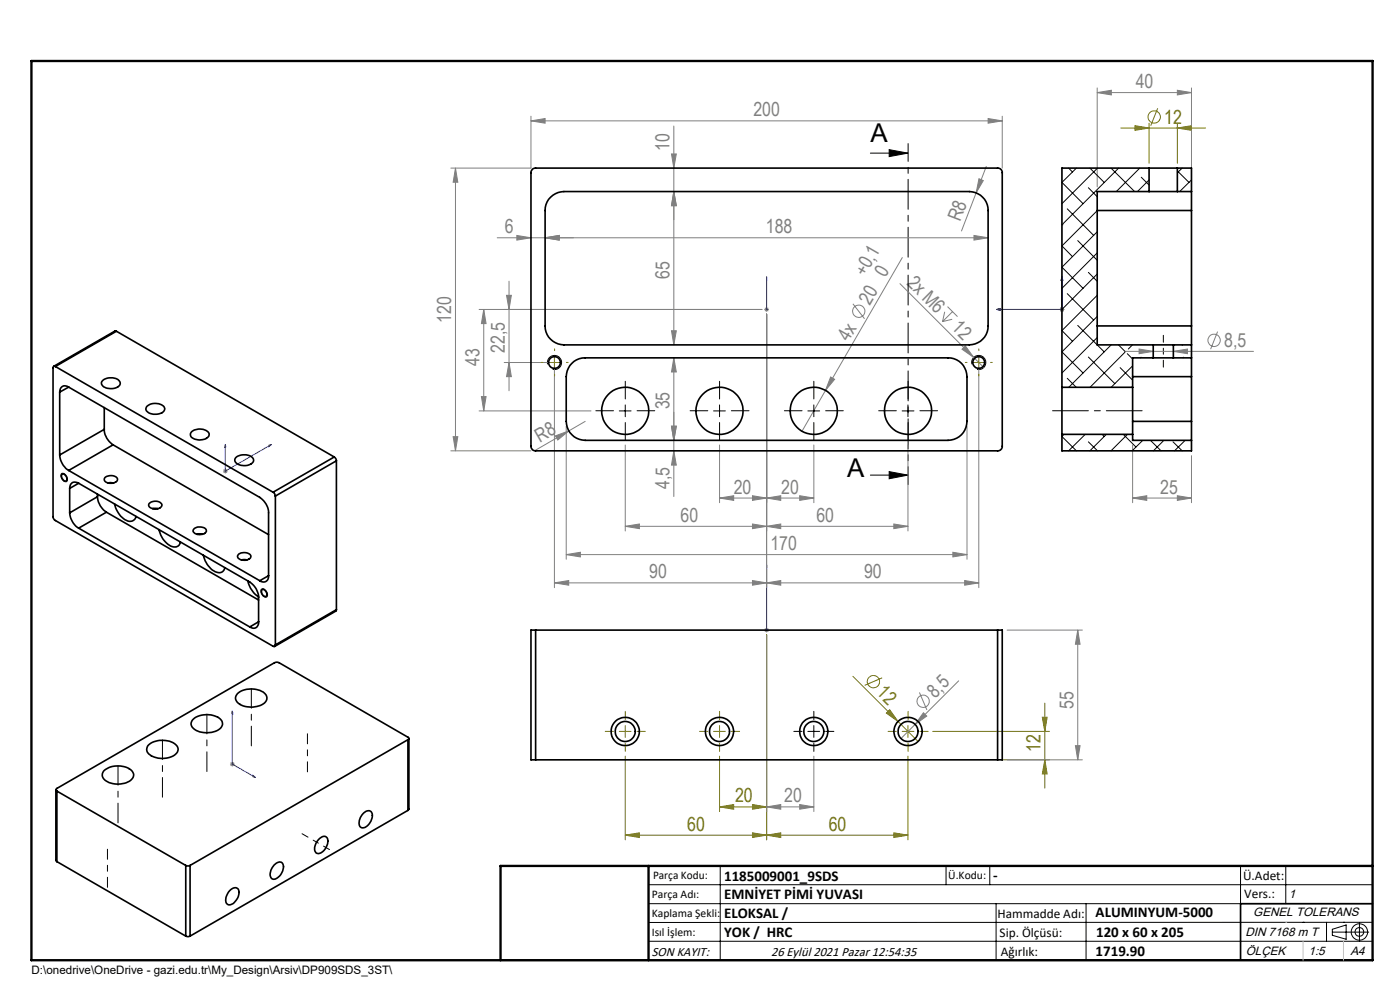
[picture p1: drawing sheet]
<svg xmlns="http://www.w3.org/2000/svg" width="297mm" height="210mm" viewBox="0 0 297 210" stroke-linecap="round" stroke-linejoin="round" font-family="sans-serif">
<g fill="none" stroke="#808080" stroke-width=".21">
<path d="M232.8 19.6l3-.5v1zM232.8 18.7v20.9M232.8 19.6h20M249.8 19.1l3 .5-3 .5zM252.8 18.7v20.9M96.6 35.7l.5 3h-1zM96.6 35.7v59.9M112.6 25.6l3-.5v1zM112.6 24.7v11h-17M112.6 25.6h100M142.5 32.7h1l-.6 3zM142.9 26.7v46.5"/>
<path d="M207.7 37.9l.9 .4-1.5 2.6zM209.2 35.3l-2.1 5.6M209.6 25.1l3 .5-3 .5zM212.6 24.7v11M105.5 50.4h104.1M108 59.6v23.3M109.6 49.9l3 .5-3 .5zM115.6 50.4l3-.5v1zM142.9 40.6l.6 3h-1zM191.4 54.6l-16.3 28.2M206.6 49.9l3 .5-3 .5zM207.1 40.9l-3.1 8.1"/>
<path d="M101.6 65.6h60M102.6 65.6l.5 3h-1zM102.6 65.6v21.6M107 76.9h9.6M107.5 62.6h1l-.5 3zM108 76.9l.5 3h-1zM117.6 77.9v46.8M142.5 70.2h1l-.6 3zM142.9 75.9l.6 3h-1zM142.9 75.9v29.4M162.1 65.6h1M162.3 65.3l.7 .7"/>
<path d="M162.6 66.6v58.1M162.6 65.1v1M163 65.3l-.7 .7M176.2 80l.9 .5-2 2.3zM180.9 64.4l2.5 3.2M190.9 60.2l17.8 17.8M200.4 66.1l-.4 2.1M201 65l2.1 2.2M202 67.7l-2 .5M202.1 66.1l-2.1 2.1M204.8 73.4l1.8 2.4-2.5-1.7zM207.6 77.9v46.8"/>
<path d="M224.8 65.6h1M224.9 65.3l.7 .7M225.3 65.1v1M225.6 65.3l-.7 .7M238.7 74.5h27.2M241.7 74l3 .5-3 .5zM248.9 74.5l3-.5v1zM258.3 70.3l-1.5 3.8M47.3 99.9h1M47.4 99.6l.8 .7M47.8 99.4v1M48.2 99.6l-.8 .7"/>
<path d="M95.6 95.6h17M96.1 92.6h1l-.5 3zM101.6 87.2h23.8M102.1 84.1h1l-.5 3.1zM117.8 92.5l2.9-1.1-2.4 1.9zM120.1 90.4v28.2M124.1 89.4l-10.5 6.1M132.6 94.4v18.2M142.5 90.4h1l-.6 3zM142.9 95.6l.6 3.1h-1zM152.6 94.4v12.2M172.6 94.4v12.2"/>
<path d="M175.1 82.8l-5 8.7M192.6 94.4v18.2M205.1 90.4v28.2M240.3 94.4v12.2M252.8 96.7v9.9M120.1 117.6l3-.5v1zM120.1 117.6h85M132.6 111.6l3-.4v.9zM132.6 111.6h60M152.6 105.6l3-.4v.9zM152.6 105.6h20M159.6 105.2l3 .4-3 .5z"/>
<path d="M159.6 111.2l3 .4-3 .5zM162.6 105.6l3-.4v.9zM162.6 111.6l3-.4v.9zM169.7 105.2l2.9 .4-2.9 .5zM189.6 111.2l3 .4-3 .5zM202.1 117.1l3 .5-3 .5zM240.3 105.6l3-.4v.9zM240.3 105.6h12.5M249.8 105.2l3 .4-3 .5zM117.6 123.6l3-.5v1zM117.6 123.6h90M159.6 123.1l3 .5-3 .5z"/>
<path d="M162.1 133.7h1M162.3 133.3l.7 .7M162.6 123.6l3-.5v1zM162.6 134.6v37.5M162.6 133.2v1M163 133.3l-.7 .7M204.6 123.1l3 .5-3 .5zM213.6 133.7h16M228.6 133.7l.5 3h-1zM228.6 133.7v27.5M195.1 146.9l1.5 3.7M195.9 151.2l.7 .7-2.5 1.8z"/>
<path d="M203.4 144.4l-12.3 12.3M228.1 158.2h1l-.5 3zM48.8 162.1h1M48.9 161.7l.7 .7M49.3 161.6v1M49.6 161.7l-.7 .7M162.6 171.2l3-.5v1zM162.6 171.2h10M169.7 170.7l2.9 .5-2.9 .5zM172.6 160.4v11.7M213.6 161.2h16"/>
<circle cx="182.2" cy="66" r="1.31"/>
<circle cx="257.6" cy="72.2" r="1.31"/>
<circle cx="195.8" cy="148.8" r="1.3"/>
</g>
<g fill="none" stroke="#808000" stroke-width=".21">
<path d="M237.8 27.2h18M240.8 26.7l3 .5-3 .4zM243.8 26.1v8.5M245.6 23l-1.5 3.7M249.8 27.2l3-.5v.9zM249.8 26.1v8.5M116.4 76.9h2.5M117.6 75.7v2.4M206.4 76.9h2.5M207.6 75.7v2.4M162.6 134.6v43.5M131.4 155.1h2.5"/>
<path d="M132.6 153.9v2.5M151.4 155.1h2.5M152.6 153.9v2.5M180.9 143.5l13.9 13.8M187.1 143.8l-3.7 1.6M188 151.3l.7-.7 1.8 2.4zM191.4 155.1h2.5M192.6 153.9v2.5M197.9 155.1h24.7M221.1 152.1h1l-.4 3zM221.7 149.1v18.1M132.6 177.2l3-.5v1z"/>
<path d="M132.6 160.4v17.7M132.6 177.2h60M152.6 171.2l3-.5v1zM152.6 160.4v11.7M152.6 171.2h10M159.6 170.7l3 .5-3 .5zM159.6 176.7l3 .5-3 .5zM162.6 177.2l3-.5v1zM189.6 176.7l3 .5-3 .5zM192.6 160.4v17.7M212.6 161.2h10M221.7 161.2l.4 3h-1z"/>
<circle cx="244.9" cy="24.8" r="1.31"/>
<circle cx="185.3" cy="144.6" r="1.31"/>
</g>
<g fill="none" stroke="#000" stroke-width=".21">
<path d="M184.6 32.5h8M188.6 31.7l4 .8-4 .7zM116.2 77.3a1.51 1.51 0 0 1 1.3-1.9 1.51 1.51 0 0 1 1.6 1.6 1.51 1.51 0 0 1-1.9 1.3M206.2 77.3a1.5 1.5 0 0 1 1.3-1.9 1.5 1.5 0 0 1 1.6 1.6 1.5 1.5 0 0 1-1.8 1.3M131.4 87.2h2.5M132.6 85.9v2.5M151.4 87.2h2.5M152.6 85.9v2.5M171.4 87.2h2.5M172.6 85.9v2.5M191.4 87.2h2.5M192.6 85.9v2.5"/>
<path d="M13 100.5a1.08 1.08 0 0 1 1.1 .4 1.08 1.08 0 0 1 0 1.2 1.15 1.15 0 0 1-1.1-1.6zM184.6 100.8h8M188.6 100l4 .8-4 .8zM55.5 125a1 1 0 0 1 1.3 1.1 .55 .55 0 0 1-.5 .6 .55 .55 0 0 1-.6-.4l-.3-.7zM171.4 155.1h2.5M172.6 153.9v2.5M137.6 187.7h153.6M137.6 191.7h153.6M137.6 199.7h153.6M152.8 183.7v20M200.7 183.7v4M210 183.7v4"/>
<path d="M211.3 191.7v12M230.4 191.7v12M263.2 183.7v20M272.8 183.7v8M276.4 195.6h.1M281.4 195.6v4.1M282.6 197.7h7.8M282.6 197.1l3-.9v3l-3-.8zM285 195.6h.1M288.4 195.8v3.8M291.2 195.6l-153.6 .1"/>
<circle cx="288.4" cy="197.7" r="1.74"/>
<circle cx="288.4" cy="197.7" r=".93"/>
</g>
<g fill="none" stroke="#00f" stroke-width=".21">
<path d="M162.6 58.7v.7v-.7M162.6 58.7v6.9M225.3 58.7l.2 .7h-.4zM225.3 58.7v6.9h-13.8M162.6 65.5v.3zM162.6 65.6h.1M211.5 65.6l.7-.1v.3zM47.8 94.3v5.6l9.8-5.6M47.8 94.3l.1 .5-.2 .1zM57.1 94.4l.5-.1-.5 .4zM162.6 119.8v.7v-.7M162.6 119.8v13.9"/>
<path d="M162.6 133.5v.3zM162.6 133.7h.1M49.3 150.8v11.3l4.9 2.8M49.3 150.8l.1 .6-.2-.1zM53.7 164.5l.5 .4-.5-.1z"/>
</g>
<g fill="none" stroke="#000" stroke-width=".21" stroke-dasharray="15.2 1.3 1.3 1.3">
<path d="M130.2 87.1h-3.8M132.7 89.6v3.8M132.7 84.6v-3.7M135.2 87.1h3.7M150.2 87.1h-3.8M152.7 89.6v3.8M152.7 84.6v-3.7M155.2 87.1h3.7M170.2 87.1h-3.8M172.7 89.6v3.8M172.7 84.6v-3.7M175.2 87.1h3.7"/>
<path d="M190.2 87.1h-3.8M192.7 89.6v3.8M192.7 84.6v-3.7M195.2 87.1h3.7M170.2 155.1h-1.8M172.7 152.6v-1.7M172.7 157.6v1.8M175.2 155.1h1.7"/>
</g>
<path d="M53.3 158.2v-12.1M25 174.5v-12.1M34.5 169.1v-12.2M43.9 163.7v-12.2" fill="none" stroke="#000" stroke-width=".21" stroke-dasharray="15.2 1.3 1.3 1.3" stroke-dashoffset="11.1"/>
<path d="M65.2 163.7v-8.1M22.8 188.2v-8.1" fill="none" stroke="#000" stroke-width=".21" stroke-dasharray="15.2 1.3 1.3 1.3" stroke-dashoffset="13.1"/>
<path d="M246.8 77.9v-6.8M64.1 176.9l5.8 3.3" fill="none" stroke="#000" stroke-width=".21" stroke-dasharray="15.2 1.3 1.3 1.3" stroke-dashoffset="13.8"/>
<path d="M242.3 87.1h-19" fill="none" stroke="#000" stroke-width=".21" stroke-dasharray="15.2 1.3 1.3 1.3" stroke-dashoffset="7.6"/>
<path d="M192.7 102.8v-72.3" fill="none" stroke="#000" stroke-width=".21" stroke-dasharray="6.3 1.3 1.3 1.3" stroke-dashoffset="2.6"/>
<g fill="none" stroke="#808000" stroke-width=".21" stroke-dasharray="15.2 1.3 1.3 1.3">
<path d="M115.2 76.9h-.4M117.7 79.4v.4M117.7 74.4v-.4M120.2 76.9h.3M205.2 76.9h-.4M207.7 79.4v.4M207.7 74.4v-.4M210.2 76.9h.3M130.2 155.1h-1.8M132.7 152.6v-1.7M132.7 157.6v1.8M135.2 155.1h1.7"/>
<path d="M150.2 155.1h-1.8M152.7 152.6v-1.7M152.7 157.6v1.8M155.2 155.1h1.7M190.2 155.1h-1.8M192.7 152.6v-1.7M192.7 157.6v1.8M195.2 155.1h1.7"/>
</g>
<path d="M291.2 191.7h-28v12M106.2 203.7h185" fill="none" stroke="#000" stroke-width=".35"/>
<path d="M6.7 12.9h284.5v190.8h-284.5zM137.6 183.7v20M291.2 183.7h-185v20" fill="none" stroke="#000" stroke-width=".5"/>
<path d="M272.8 195.6h.1M276.4 199.7v4M285 199.7v4" fill="none" stroke="#c0c0c0" stroke-width=".21"/>
<path d="M188.6 100l4 .8-4 .8zM188.6 31.7l4 .8-4 .7z" fill="#000"/>
<g fill="#00f">
<path d="M162.6 58.7v.7zM162.6 65.5v.3z"/>
<path d="M53.7 164.5l.5 .4-.5-.1zM49.3 150.8l.1 .6-.2-.1zM47.8 94.3l-.1 .6 .2-.1zM57.1 94.4v.3l.5-.4z"/>
<path d="M162.6 133.5v.3zM162.6 119.8v.7z"/>
<path d="M225.3 58.7l.2 .7h-.4zM211.5 65.6l.7-.1v.3zM225.3 58.7l.2 .7h-.4zM211.5 65.6l.7-.1v.3z"/>
</g>
<g fill="#808000">
<path d="M188 151.3l.7-.7 1.8 2.4z"/>
<path d="M159.6 170.7l3 .5-3 .5zM152.6 171.2l3-.5v1zM159.6 176.7l3 .5-3 .5zM132.6 177.2l3-.5v1z"/>
<path d="M249.8 27.2l3-.5v.9zM240.8 26.7l3 .5-3 .4z"/>
<path d="M221.7 161.2l.4 3h-1zM221.1 152.1h1l-.4 3z"/>
<path d="M162.6 177.2l3-.5v1zM189.6 176.7l3 .5-3 .5z"/>
</g>
<g fill="#808080">
<path d="M204.8 73.4l1.8 2.4-2.5-1.7z"/>
<path d="M117.8 92.5l2.9-1.1-2.4 1.9z"/>
<path d="M195.9 151.2l.7 .7-2.5 1.8z"/>
<path d="M176.2 80l.9 .5-2 2.3z"/>
<path d="M207.7 37.9l.9 .4-1.5 2.6z"/>
<path d="M159.6 105.2l3 .4-3 .5zM152.6 105.6l3-.4v.9zM159.6 111.2l3 .4-3 .5zM132.6 111.6l3-.4v.9zM159.6 123.1l3 .5-3 .5zM117.6 123.6l3-.5v1z"/>
<path d="M162.6 105.6l3-.4v.9zM169.7 105.2l2.9 .4-2.9 .5zM162.6 111.6l3-.4v.9zM189.6 111.2l3 .4-3 .5zM162.6 123.6l3-.5v1zM204.6 123.1l3 .5-3 .5z"/>
<path d="M241.7 74l3 .5-3 .5zM248.9 74.5l3-.5v1z"/>
<path d="M120.1 117.6l3-.5v1zM202.1 117.1l3 .5-3 .5zM112.6 25.6l3-.5v1zM209.6 25.1l3 .5-3 .5z"/>
<path d="M115.6 50.4l3-.5v1zM206.6 49.9l3 .5-3 .5z"/>
<path d="M115.6 50.4l3-.5v1zM109.6 49.9l3 .5-3 .5zM249.8 105.2l3 .4-3 .5zM240.3 105.6l3-.4v.9zM249.8 19.1l3 .5-3 .5zM232.8 19.6l3-.5v1z"/>
<path d="M228.1 158.2h1l-.5 3zM228.6 133.7l.5 3h-1z"/>
<path d="M142.5 90.4h1l-.6 3zM142.9 75.9l.6 3h-1zM142.9 40.6l.6 3h-1zM142.5 32.7h1l-.6 3z"/>
<path d="M102.6 65.6l.5 3h-1zM102.1 84.1h1l-.5 3.1zM107.5 62.6h1l-.5 3zM108 76.9l.5 3h-1z"/>
<path d="M142.5 90.4h1l-.6 3zM142.9 95.6l.6 3.1h-1zM142.9 40.6l.6 3h-1zM142.5 70.2h1l-.6 3zM96.6 35.7l.5 3h-1zM96.1 92.6h1l-.5 3z"/>
<path d="M162.6 171.2l3-.5v1zM169.7 170.7l2.9 .5-2.9 .5z"/>
</g>
<g fill="none" stroke="#000" stroke-width=".35">
<path d="M113.1 35.8l.4-.1h98.1a.96 .96 0 0 1 1 .9v58a.96 .96 0 0 1-1 1h-98a.96 .96 0 0 1-1-1v-58.2zM243.8 35.7h6M243.8 35.7h-18.5v46.5M243.8 35.7v4.9M249.8 35.7h3v4.9M249.8 35.7v4.9M116.8 41.8a4.2 4.2 0 0 1 2.8-1.2h86a4 4 0 0 1 4 4.1v24.4a4 4 0 0 1-4 4.1h-86a4 4 0 0 1-4-4.1v-24.4a3.8 3.8 0 0 1 1.2-2.9zM232.8 44.7h20M243.8 40.6h6M243.8 40.6h-11v32.6h11.9M249.8 40.6h3M252.8 40.6v4.1"/>
<path d="M252.8 44.7v24.4M11.7 77.7a.3 .3 0 0 0-.3 0 .3 .3 0 0 0-.1 .3v31.7l.2 .6 46.4 26.8a.3 .3 0 0 0 .4 0 .3 .3 0 0 0 .1-.3M11.7 77.7l46.2 26.7M24.7 70.3l-.3-.1-13 7.5M24.7 70.3l-13 7.4M24.7 70.3l46.2 26.6M121.3 77.1a3.8 3.8 0 0 1 2.8-1.2h77a4 4 0 0 1 4 4v9.5a4 4 0 0 1-4 4h-77a4.1 4.1 0 0 1-4-4v-9.5a4.1 4.1 0 0 1 1.2-2.8zM232.8 69.1h20M240.3 79.9h12.5M244.7 75.9h4.2M244.7 73.2h4.2M244.7 75.9h-4.4v6.3"/>
<path d="M244.7 73.2v2.7M248.9 75.9h3.9M248.9 73.2h3.9M248.9 73.2v2.7M252.8 75.9v4M252.8 69.1v4.1M252.8 73.2v2.7M252.8 79.9v9.5M12.7 96.5a4.2 4.2 0 0 0 1.9 3.3M12.7 83.2v13.3M14.6 82.1a1.15 1.15 0 0 0-1.4-.1 1.15 1.15 0 0 0-.5 1.2M14.6 82.1l40.5 23.4a4.1 4.1 0 0 1 1.9 3.3v13.3"/>
<path d="M14.6 99.8l40.5 23.4M14.6 82.1l-1.9 1.1M21.9 80.6a2.61 2.61 0 0 1 3.6 .5 1.41 1.41 0 0 1-1.7 1.3 1.84 1.84 0 0 1-2.3-1.3zM22.1 91.1a4.1 4.1 0 0 0 1.9 3.3M22.1 86.5v4.6M22.1 91.1l-9.4 5.4M24 94.4l33 19M24 94.4l-9.4 5.4M31.2 86.2a2.66 2.66 0 0 1 3.7 .3 1.38 1.38 0 0 1-1.7 1.4 1.91 1.91 0 0 1-2.3-1.1zM40.6 91.7a2.65 2.65 0 0 1 3.7 .2 1.43 1.43 0 0 1-1.7 1.4 1.89 1.89 0 0 1-2.2-1.1zM50 97.1a2.84 2.84 0 0 1 3.7 .1 .92 .92 0 0 1-.7 1.4 2.38 2.38 0 0 1-3.2-.9zM70.9 96.9l.4 .5 .1 .3"/>
<path d="M70.9 96.9l-13 7.5M71.4 97.7l-13 7.5M71.4 97.7v31.6M225.3 82.2v9.9M225.3 92.1v3.5h27.5v-2.2M225.3 92.1h15M225.3 82.2h15M240.3 82.2v9.9M240.3 92.1v1.3h12.5M240.3 89.4h12.5M252.8 89.4v4M13.2 100.6a.97 .97 0 0 1 .8 1.4 .97 .97 0 0 1-.8-1.4z"/>
<path d="M14.8 108.8a4.2 4.2 0 0 0 1.9 3.2M14.8 103.6v5.2M16.7 102.5a1.16 1.16 0 0 0-1.4-.1 1.16 1.16 0 0 0-.5 1.2M16.7 102.5l36.3 21a4.1 4.1 0 0 1 1.9 3.2v5.2M16.7 112l36.3 21M16.7 102.5l-1.9 1.1M20.7 105.4a4.2 4.2 0 0 0 1.9 3.2M20.7 104.8v.6M20.7 105.4l-5.9 3.4M22.3 101.3a1.81 1.81 0 0 1 2.6 .4 1.66 1.66 0 0 1-2.6 .4l-.2-.3zM22.6 108.6l32.3 18.7M22.6 108.6l-5.9 3.4"/>
<path d="M22.9 102.4h1.2M24.3 106.9a4.3 4.3 0 0 0 3.4 3.7l.5-.1 .4-.3 .3-.6M31.7 106.8a1.74 1.74 0 0 1 2.7 .3 1.67 1.67 0 0 1-2.9 .1zM32.4 107.9h1.1M33.7 112.4a4.8 4.8 0 0 0 3.1 3.6 1.18 1.18 0 0 0 1.5-1M41.3 112.1a1.97 1.97 0 0 1 2.4 .3 .93 .93 0 0 1-1.1 1 1.34 1.34 0 0 1-1.6-.9zM41.8 113.3h1.1M43.1 117.8a4.6 4.6 0 0 0 3.4 3.7l.7-.3 .5-.8M50.6 117.6a1.82 1.82 0 0 1 2.6 .4 1.59 1.59 0 0 1-2.2 .7l-.6-.4v-.3zM51.2 118.8h1.2M57.9 104.4l.4 .4 .1 .4M58.4 105.2v31.6"/>
<path d="M52.6 123.3a5.4 5.4 0 0 0 2.3 3.3M54.9 131.9a1.13 1.13 0 0 1-.6 1.2 1.13 1.13 0 0 1-1.3-.1M54.9 131.9l-1.9 1.1M55.5 125.2a.85 .85 0 0 1 1.1 .9 .45 .45 0 0 1-.4 .5 .45 .45 0 0 1-.5-.4l-.2-.4zM57 122.1a1.13 1.13 0 0 1-.6 1.2 1.13 1.13 0 0 1-1.3-.1M57 122.1l-1.9 1.1M71.4 129.3l-.2 .3-12.9 7.5M71.4 129.3l-13 7.5M113.6 133.7h-1v27.5h1M113.6 133.7v27.5M113.6 133.7h98M211.6 133.7h1v27.5h-1"/>
<path d="M211.6 133.7v27.5M31.5 158a4.7 4.7 0 0 1 6.1 .3 1.56 1.56 0 0 1-1.2 2.2 4.5 4.5 0 0 1-5.2-1v-.8zM40.9 152.7a4.6 4.6 0 0 1 6.1 .1 1.5 1.5 0 0 1-1 2.2 4.7 4.7 0 0 1-5.3-.8l-.2-.8zM50.4 147.1a4.7 4.7 0 0 1 5.9 .1 1.39 1.39 0 0 1-.7 2.3 4.9 4.9 0 0 1-5.4-.7l-.2-.7zM86.5 156.9a.27 .27 0 0 0 .2-.3 .27 .27 0 0 0-.2-.2l-27.3-15.8-.6-.1-46.5 26.7a.29 .29 0 0 0-.2 .3 .29 .29 0 0 0 .2 .3M86.5 156.9l-46.2 26.7M86.5 156.9v15M86.7 156.6v15l-.2 .3M11.9 167.5v15l.2 .3M12.1 167.8l27.3 15.8M12.1 167.8v15M22.2 163.4a4.8 4.8 0 0 1 5.9 .2 1.46 1.46 0 0 1-1 2.3 4.5 4.5 0 0 1-5.2-.9l-.2-.4v-.5z"/>
<path d="M67.6 178.1a1.16 1.16 0 0 1 1.8-.4 2.59 2.59 0 0 1-2 3.3 1.2 1.2 0 0 1-.5-1.8zM77 172.6a1.06 1.06 0 0 1 .9-.6 1.06 1.06 0 0 1 1 .5 2.77 2.77 0 0 1-1.9 3.1 1.02 1.02 0 0 1-.8-1.6zM86.5 171.9l-46.2 26.7M113.6 161.2h98M12.1 182.8l27.3 15.8M39.4 183.6h.9M39.4 198.6h.9M39.4 183.6v15M40.3 183.6v15M48.9 188.7a.98 .98 0 0 1 1.3-.3 .98 .98 0 0 1 .5 1.2 2.68 2.68 0 0 1-2.2 2.3 1.44 1.44 0 0 1-.3-2.1zM58.1 183.5a1.21 1.21 0 0 1 1.9-.3 2.62 2.62 0 0 1-2 3.3 1.29 1.29 0 0 1-.5-1.9z"/>
<circle cx="117.6" cy="76.9" r="1.25"/>
<circle cx="207.6" cy="76.9" r="1.25"/>
<circle cx="132.6" cy="87.1" r="5"/>
<circle cx="152.6" cy="87.1" r="5"/>
<circle cx="172.6" cy="87.1" r="5"/>
<circle cx="192.6" cy="87.1" r="5"/>
<circle cx="132.6" cy="155.1" r="2.13"/>
<circle cx="132.6" cy="155.2" r="3"/>
<circle cx="152.6" cy="155.1" r="2.13"/>
<circle cx="152.6" cy="155.2" r="3"/>
<circle cx="172.6" cy="155.1" r="2.13"/>
<circle cx="172.6" cy="155.2" r="3"/>
<circle cx="192.6" cy="155.1" r="2.13"/>
<circle cx="192.6" cy="155.2" r="3"/>
</g>
<g fill="none" stroke="#000" stroke-width=".21">
<path d="M226.7 35.7l.8 .8M228.4 35.7l-3.1 3 4.5 4.5M230.9 39.8l1.9 1.9M231.2 35.7l3 3M232.8 35.7l-7.5 7.5M235.7 35.7l5 4.9M237.3 35.7l-12 12M241.8 35.7l-5 4.9M242.1 37.6l1.7 1.7M243.8 38.2l-2.5 2.4M249.8 36.3l2.4 2.4M250.8 35.7l-1 .9"/>
<path d="M252.8 38.2l-2.5 2.4M225.3 47.7h.1M226.4 44.3l5.6 5.6M228.6 51l4.2 4.2M230.9 57.8l1.9 1.9M232.8 44.7l-7.5 7.5 2.2 2.2M232.8 49.2l-7.5 7.5 4.5 4.5M232.8 53.6l-7.5 7.6M232.8 58.1l-7.5 7.5M225.3 65.6h.1M226.4 62.3l5.6 5.6M228.6 69l5.6 5.6"/>
<path d="M230.9 75.7l5.6 5.7M232.8 62.6l-7.5 7.5 2.2 2.3M232.8 67.1l-7.5 7.5 4.5 4.5M232.8 71.6l-7.5 7.5M235.7 73.2l-9 9M237.3 73.2l1.4 1.3M237.6 78l2.7 2.6M238.7 74.7l-7.5 7.5M239.1 75l1.2 1.2M240.2 73.2l-.8 .8M240.3 77.6l-4.6 4.6M242.1 75.8l-.1 .1"/>
<path d="M244.4 75.8l.1 .1M244.7 73.2l-.1 .1M248.9 75.8l.1 .1M249.2 73.2l-.1 .1M250.8 73.2l.1 .1M251.1 75.8l-.1 .1M225.7 92.1l-.4 .5 3.1 3M226.4 80.2l1.9 2M230.2 92.1l-3.5 3.5M230.9 93.7l1.9 1.9M233.8 92.1l.4 .5M234.7 92.1l-3.5 3.5"/>
<path d="M238.3 92.1l2.7 2.7M239.2 92.1l-3.5 3.5M240.3 82.1l-.1 .1M242.4 93.4l-2.2 2.2M244.1 93.4l2.2 2.2M246.9 93.4l-2.2 2.2M248.8 93.7l2 1.9M251.4 93.4l-2.2 2.2"/>
</g>
<g font-size="5.5">
<text x="184.7" y="30.2">A</text>
<text x="179.7" y="101.2">A</text>
</g>
<g font-size="4.1" fill="#808080">
<text x="240.9" y="18.7">40</text>
<text x="159.8" y="24.7">200</text>
<text x="142.1" y="32" transform="rotate(-90 142.1 32)">10</text>
<text x="203.7" y="47.2" transform="rotate(-69 203.7 47.2)">R8</text>
<text x="107.1" y="49.5">6</text>
<text x="162.5" y="49.5">188</text>
<text x="142.1" y="59.2" transform="rotate(-90 142.1 59.2)">65</text>
<text x="183.5" y="58.8" transform="rotate(-60 183.5 58.8)">+0,1</text>
<text x="187.8" y="59.1" transform="rotate(-60 187.8 59.1)">0</text>
<text x="184.5" y="64.8" transform="rotate(-60 184.5 64.8)">20</text>
<text x="192.2" y="60.2" transform="rotate(45 192.2 60.2)">2x M6</text>
<text x="95.7" y="68.4" transform="rotate(-90 95.7 68.4)">120</text>
<text x="201.7" y="69.7" transform="rotate(45 201.7 69.7)">12</text>
<text x="101.7" y="77.6" transform="rotate(-90 101.7 77.6)">43</text>
<text x="107.1" y="74.9" transform="rotate(-90 107.1 74.9)">22,5</text>
<text x="180" y="72.6" transform="rotate(-60 180 72.6)">4x</text>
<text x="259.7" y="73.6">8,5</text>
<text x="142.1" y="86.8" transform="rotate(-90 142.1 86.8)">35</text>
<text x="114.5" y="94" transform="rotate(-30 114.5 94)">R8</text>
<text x="142.1" y="103.7" transform="rotate(-90 142.1 103.7)">4,5</text>
<text x="155.7" y="104.7">20</text>
<text x="165.7" y="104.7">20</text>
<text x="246.1" y="104.7">25</text>
<text x="144.4" y="110.7">60</text>
<text x="173.2" y="110.7">60</text>
<text x="163.4" y="116.7">170</text>
<text x="137.7" y="122.7">90</text>
<text x="183.3" y="122.7">90</text>
<text x="198.4" y="148.2" transform="rotate(-45 198.4 148.2)">8,5</text>
<text x="227.7" y="150.4" transform="rotate(-90 227.7 150.4)">55</text>
<text x="166.4" y="170.2">20</text>
</g>
<g font-size="4.1" fill="#808000">
<text x="247" y="26.2">12</text>
<text x="185.8" y="147.1" transform="rotate(45 185.8 147.1)">12</text>
<text x="220.7" y="159.5" transform="rotate(-90 220.7 159.5)">12</text>
<text x="155.9" y="170.2">20</text>
<text x="145.8" y="176.2">60</text>
<text x="175.8" y="176.2">60</text>
</g>
<g font-size="3.2">
<text x="153.6" y="186.8">1185009001_9SDS</text>
<text x="153.6" y="190.8">EMNİYET PİMİ YUVASI</text>
<text x="210.7" y="186.6">-</text>
<text x="153.6" y="194.8">ELOKSAL /</text>
<text x="232.4" y="194.5">ALUMINYUM-5000</text>
<text x="153.6" y="198.8">YOK / HRC</text>
<text x="232.4" y="202.8">1719.90</text>
<text x="232.5" y="198.8">120 x 60 x 205</text>
</g>
<g font-size="2.8">
<text x="263.7" y="186.7">Ü.Adet:</text>
<text x="263.9" y="190.5">Vers.:</text>
<text x="211.6" y="194.8">Hammadde Adı:</text>
<text x="138.3" y="202.8">SON KAYIT:</text>
<text x="163.6" y="202.8">26 Eylül 2021 Pazar 12:54:35</text>
<text x="212.1" y="198.7">Sip. Ölçüsü:</text>
<text x="212.3" y="202.7">Ağırlık:</text>
</g>
<g font-size="2.6">
<text x="273.4" y="190.4">1</text>
<text x="265.9" y="194.4">GENEL TOLERANS</text>
<text x="264.2" y="198.5">DIN 7168 m T</text>
<text x="264.3" y="202.6">ÖLÇEK</text>
<text x="277.6" y="202.6">1:5</text>
<text x="286.5" y="202.6">A4</text>
</g>
<g font-size="2.5">
<text x="138.3" y="190.5">Parça Adı:</text>
<text x="138.5" y="186.5">Parça Kodu:</text>
<text x="201.2" y="186.5">Ü.Kodu:</text>
<text x="138.3" y="194.5">Kaplama Şekli:</text>
<text x="138.3" y="198.6">Isıl İşlem:</text>
<text x="6.7" y="206.7">D:\onedrive\OneDrive - gazi.edu.tr\My_Design\Arsiv\DP909SDS_3ST\</text>
</g>
</svg>
